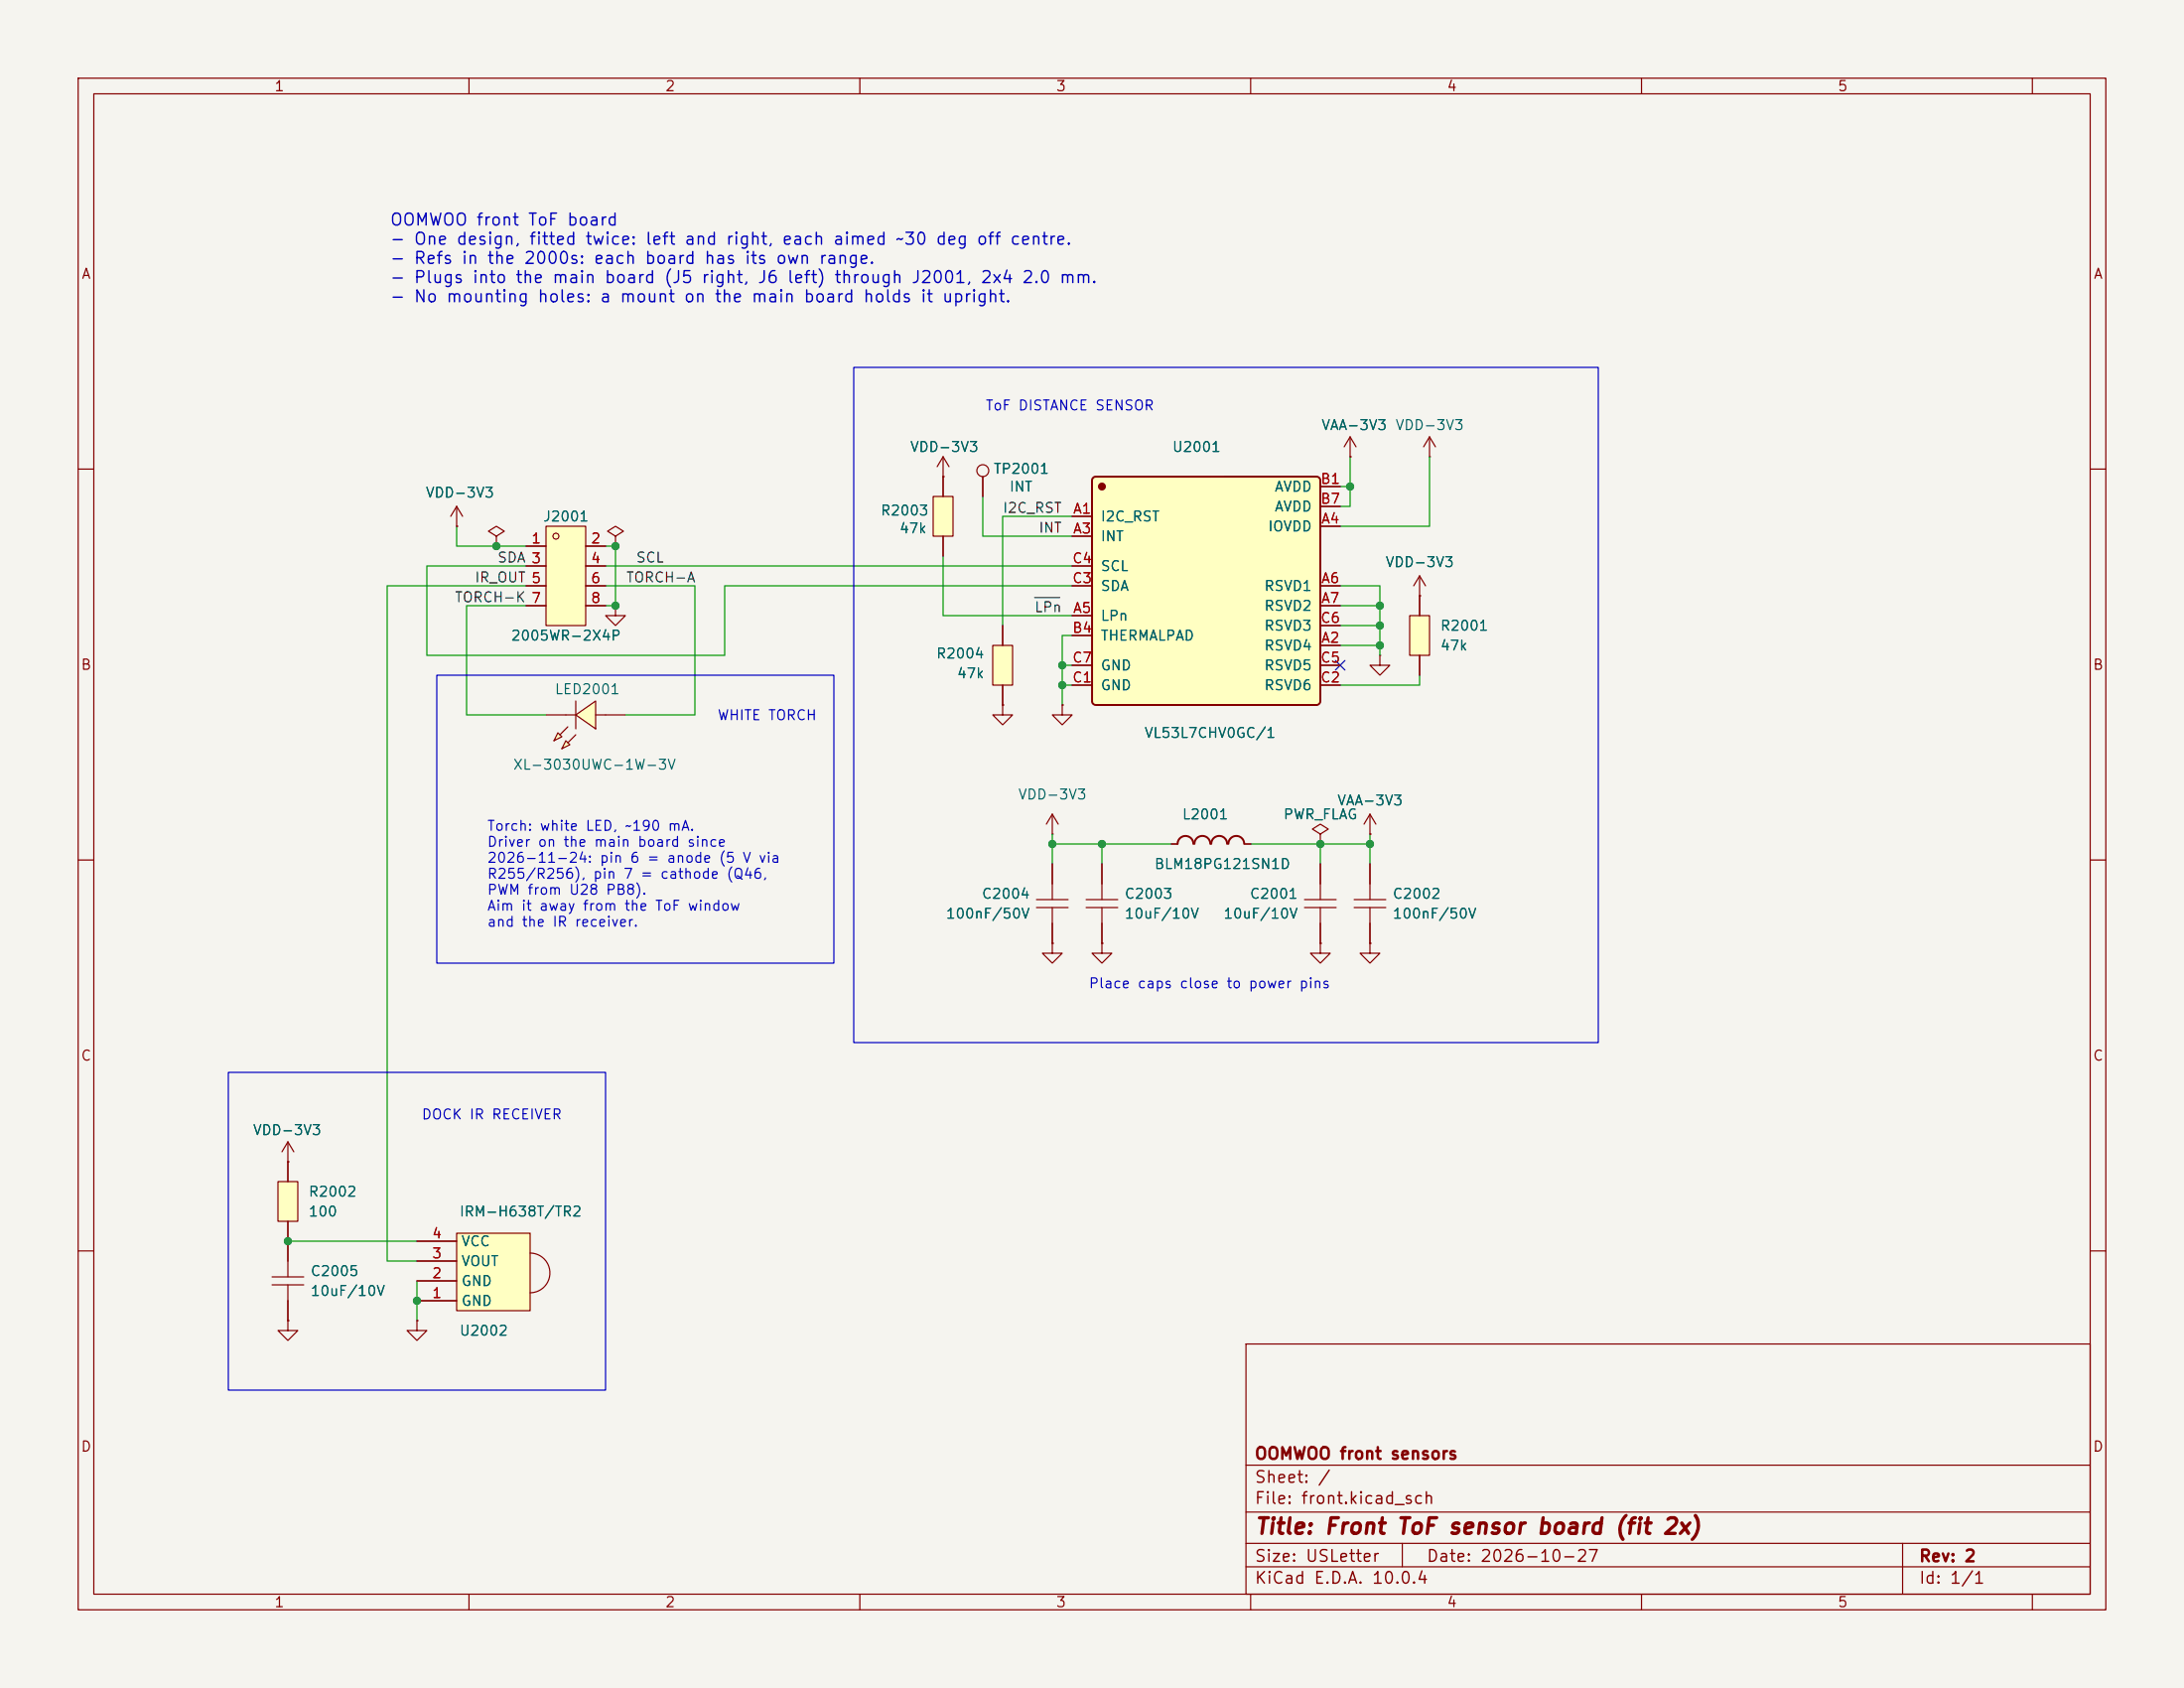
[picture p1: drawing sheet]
<svg xmlns="http://www.w3.org/2000/svg" width="279mm" height="216mm" viewBox="0 0 279 216" stroke-linecap="round" stroke-linejoin="round" font-family="sans-serif">
<path d="M0 0h279.4v215.9h-279.4z" fill="#f5f4ef" stroke="#f5f4ef" stroke-width=".13"/>
<g fill="none" stroke="#840000" stroke-width=".15">
<path d="M10 10h259.4v195.9h-259.4zM12 12h255.4v191.9h-255.4zM60 10v2M110 10v2M160 10v2M210 10v2M260 10v2M10 60h2M267.4 60h2M10 110h2M267.4 110h2M10 160h2"/>
<path d="M159.4 171.9h108v32h-108zM267.4 160h2M159.4 197.4h108M159.4 193.4h108M159.4 187.4h108M179.4 197.4v3M243.4 197.4v6.5M60 203.9v2M110 203.9v2M159.4 200.4h108M160 203.9v2M210 203.9v2"/>
<path d="M260 203.9v2"/>
</g>
<path d="M127 82.6h2.5v5h-2.5z" fill="#ffffc2"/>
<g fill="none" stroke="#840000" stroke-width=".15">
<path d="M127 82.6h2.5v5h-2.5zM128.3 80v2.6M128.3 87.6v2.6M176.5 83.8v1.3h1.3l-1.3 1.3-1.2-1.3h1.2M176.5 83.8h.1M134.6 106.7h.1M134.6 104.1l-.7 1.3M134.6 104.1l.8 1.3M134.6 104.1v2.6M166.9 115.1h4M166.9 116.1h4M168.9 110.5v4.6"/>
<path d="M168.9 116.1v4.6M173.2 115.1h4.1M173.2 116.1h4.1M175.3 110.5v4.6M175.3 116.1v4.6"/>
</g>
<g fill="#ffffc2">
<path d="M73.7 91.4l2.5-1.7v3.5z"/>
<path d="M72.4 94.7l.5 .6-1 .5z"/>
<path d="M71.4 93.7l.5 .5-1 .5z"/>
</g>
<path d="M69.8 91.4h3.9M71.4 93.7l.5 .5-1 .5zM72.4 94.7l.5 .6-1 .5zM72.6 93l-1 1M73.7 91.4l2.5-1.7v3.5zM73.7 94l-1.1 1M73.7 89.7v3.5M76.2 91.4h3.8" fill="none" stroke="#840000" stroke-width=".15"/>
<path d="M180.3 78.7h2.6v5.1h-2.6z" fill="#ffffc2"/>
<g fill="none" stroke="#840000" stroke-width=".15">
<path d="M182.9 58.4h.1M182.9 55.9l-.8 1.3M182.9 55.9l.7 1.3M182.9 55.9v2.5M180.3 78.7h2.6v5.1h-2.6zM181.6 76.2v2.5M128.3 90.2v1.2h1.2l-1.2 1.3-1.3-1.3h1.3M128.3 90.2h.1M135.9 90.2v1.2h1.3l-1.3 1.3-1.3-1.3h1.3M135.9 90.2h.1M181.6 83.8v2.6M138.9 115.1h4.1"/>
<path d="M138.9 116.1h4.1M141 110.5v4.6M141 116.1v4.6M168.9 106.7l1-.7-1-.6-1 .6 1 .7v1.3M168.9 108h.1M175.3 106.7h.1M175.3 104.1l-.8 1.3M175.3 104.1l.7 1.3M175.3 104.1v2.6M134.6 120.7v1.2h1.3l-1.3 1.3-1.3-1.3h1.3M134.6 120.7h.1M141 120.7v1.2h1.2l-1.2 1.3-1.3-1.3h1.3"/>
<path d="M141 120.7h.1M36.8 148.6h.1M36.8 146.1v2.5M36.8 158.8v4.5M36.8 146.1l-.7 1.2M36.8 146.1l.8 1.2M34.8 163.3h4.1M34.8 164.3h4.1M36.8 164.3v4.6"/>
</g>
<path d="M58.4 157.7h9.4v9.9h-9.4z" fill="#ffffc2"/>
<path d="M53.3 158.8h5.1M58.4 157.7h9.4v9.9h-9.4zM53.3 168.9v1.3h1.3l-1.3 1.3-1.2-1.3h1.2M53.3 168.9h.1M53.3 166.4h5.1M53.3 163.8h5.1M53.3 161.3h5.1M67.8 160.3a2.54 2.54 0 0 1 2.6 2.5 2.54 2.54 0 0 1-2.6 2.5" fill="none" stroke="#840000" stroke-width=".15"/>
<path d="M35.6 151.1h2.5v5.1h-2.5z" fill="#ffffc2"/>
<path d="M132.6 115.1h4M132.6 116.1h4M134.6 110.5v4.6M134.6 116.1v4.6M35.6 151.1h2.5v5.1h-2.5zM36.8 148.6v2.5M36.8 156.2v2.6M36.8 168.9v1.3h1.3l-1.3 1.3-1.2-1.3h1.2M36.8 168.9h.1" fill="none" stroke="#840000" stroke-width=".15"/>
<path d="M139.8 61.1l.3-.1h28.3l.4 .1 .1 .3v28.3a.51 .51 0 0 1-.5 .5h-28.2l-.4-.2-.1-.2v-28.3z" fill="#ffffc2"/>
<circle cx="141" cy="62.2" r=".38" fill="#840000" stroke="#840000" stroke-width=".25"/>
<path d="M139.8 61.1l.3-.1h28.3l.4 .1 .1 .3v28.3a.51 .51 0 0 1-.5 .5h-28.2l-.4-.2-.1-.2v-28.3z" fill="none" stroke="#840000" stroke-width=".25"/>
<g fill="none" stroke="#840000" stroke-width=".15">
<path d="M172.7 58.4h.1M172.7 55.9l-.7 1.3M172.7 55.9l.8 1.3M172.7 55.9v2.5M58.4 67.3h.1M58.4 64.8l-.7 1.2M58.4 64.8l.8 1.2M58.4 64.8v2.5M137.2 66h2.5M137.2 68.6h2.5M137.2 78.7h2.5M137.2 74.9h2.5"/>
<path d="M137.2 72.4h2.5M168.9 67.3h2.5M168.9 74.9h2.5M168.9 77.5h2.5M168.9 62.2h2.5M168.9 64.8h2.5M181.6 76.2h.1M181.6 73.7l-.8 1.2M181.6 73.7l.8 1.2M181.6 73.7v2.5M137.2 81.3h2.5M137.2 87.6h2.5"/>
<path d="M137.2 85.1h2.5M168.9 82.6h2.5M168.9 87.6h2.5M168.9 85.1h2.5M168.9 80h2.5"/>
</g>
<path d="M119.4 63.5h2.5v5.1h-2.5z" fill="#ffffc2"/>
<g fill="none" stroke="#840000" stroke-width=".15">
<path d="M120.6 58.4v5.1M120.6 58.4l-.7 1.3M120.6 58.4l.8 1.3M78.7 77.5v1.2h1.3l-1.3 1.3-1.2-1.3h1.2M78.7 77.5h.1M119.4 63.5h2.5v5.1h-2.5zM120.6 61h.1M120.6 68.6v2.5M125.7 61v2.5"/>
<circle cx="125.7" cy="60.2" r=".76"/>
</g>
<path d="M69.8 67.3h5.1v12.7h-5.1z" fill="#ffffc2"/>
<g fill="none" stroke="#840000" stroke-width=".15">
<path d="M172.7 58.4h.1M58.4 67.3h.1M63.5 68.6l1-.7-1-.6-1 .6 1 .7v1.3M63.5 69.9h.1M67.3 69.9h2.5M67.3 72.4h2.5M67.3 74.9h2.5M67.3 77.5h2.5M69.8 67.3h5.1v12.7h-5.1zM74.9 69.9h2.6M74.9 72.4h2.6M74.9 74.9h2.6"/>
<path d="M74.9 77.5h2.6M78.7 68.6l1.1-.7-1.1-.6-1 .6 1 .7v1.3M78.7 69.9h.1M78.7 77.5h.1M120.6 61h.1M120.6 61v2.5M120.6 68.6v2.5M125.7 61v2.5M137.2 72.4h2.5M137.2 74.9h2.5M137.2 66h2.5M137.2 68.6h2.5"/>
<path d="M137.2 78.7h2.5M168.9 74.9h2.5M168.9 77.5h2.5M168.9 67.3h2.5M168.9 62.2h2.5M168.9 64.8h2.5M181.6 76.2h.1M181.6 76.2v2.5M128.3 90.2h.1M128.3 80v2.6M128.3 87.6v2.6M135.9 90.2h.1"/>
<path d="M137.2 81.3h2.5M137.2 87.6h2.5M137.2 85.1h2.5M168.9 82.6h2.5M168.9 87.6h2.5M168.9 85.1h2.5M168.9 80h2.5M181.6 83.8v2.6M134.6 110.5v2.5M134.6 118.1v2.6M141 110.5v2.5M141 118.1v2.6"/>
<path d="M149.9 108h.7M159.3 108h.7M168.9 108h.1M168.9 110.5v2.5M168.9 118.1v2.6M175.3 106.7h.1M175.3 110.5v2.5M175.3 118.1v2.6M134.6 120.7h.1M141 120.7h.1M168.9 120.7v1.2h1.3l-1.3 1.3-1.3-1.3h1.3M168.9 120.7h.1"/>
<path d="M175.3 120.7v1.2h1.2l-1.2 1.3-1.3-1.3h1.3M175.3 120.7h.1M36.8 148.6h.1M36.8 148.6v2.5M36.8 156.2v5.1M53.3 158.8h5.1M36.8 168.9h.1M36.8 166.4v2.5M53.3 168.9h.1M53.3 166.4h5.1M53.3 163.8h5.1M53.3 161.3h5.1"/>
<circle cx="71.1" cy="68.6" r=".38"/>
</g>
<path d="M150.7 107.9a1.01 1.01 0 0 1 1-1 1.01 1.01 0 0 1 1 1M152.8 107.9a1.01 1.01 0 0 1 1-1 1.01 1.01 0 0 1 1 1M155 107.9a1.01 1.01 0 0 1 1-1 1.01 1.01 0 0 1 1 1M157.1 107.9a1.01 1.01 0 0 1 1.1-1 1.01 1.01 0 0 1 1 1" fill="none" stroke="#840000" stroke-width=".25"/>
<path d="M132.4 76.4h3.2" fill="none" stroke="#0f0f0f" stroke-width=".15"/>
<g fill="none" stroke="#009600" stroke-width=".15">
<path d="M172.7 58.4v6.4h-1.3M182.9 58.4v8.9h-11.5M58.4 67.3v2.6h8.9M67.3 77.5h-7.6v13.9h10.1M67.3 74.9h-17.8v86.4h3.8M67.3 72.4h-12.7v11.4h38.1v-8.9h44.5M77.5 69.9h1.2v7.6h-1.2M77.5 74.9h11.4v16.5h-8.9M77.5 72.4h59.7M120.6 71.1v7.6h16.6M125.7 63.5v5.1h11.5M137.2 66h-8.9v14"/>
<path d="M171.4 77.5h5.1M171.4 74.9h5.1v8.9M171.4 62.2h1.3M135.9 87.6h1.3M135.9 85.1h1.3M137.2 81.3h-1.3v8.9M171.4 80h5.1M171.4 82.6h5.1M181.6 86.4v1.2h-10.2M134.6 106.7v3.8M134.6 108h15.3M141 108v2.5"/>
<path d="M160 108h15.3M168.9 108v2.5M175.3 106.7v3.8M36.8 158.8h16.5M53.3 163.8v5.1"/>
</g>
<path d="M170.8 84.5l1.3 1.2M172.1 84.5l-1.3 1.2" fill="none" stroke="#000084" stroke-width=".15"/>
<path d="M109.2 47h95.3v86.4h-95.3zM55.9 86.4h50.8v36.8h-50.8zM29.2 137.2h48.3v40.6h-48.3z" fill="none" stroke="#0000c2" stroke-width=".15"/>
<g fill="#009600" stroke="#009600" stroke-width=".13">
<circle cx="141" cy="108" r=".46"/>
<circle cx="134.6" cy="108" r=".46"/>
<circle cx="176.5" cy="82.6" r=".46"/>
<circle cx="176.5" cy="80" r=".46"/>
<circle cx="176.5" cy="77.5" r=".46"/>
<circle cx="135.9" cy="87.6" r=".46"/>
<circle cx="168.9" cy="108" r=".46"/>
<circle cx="175.3" cy="108" r=".46"/>
<circle cx="53.3" cy="166.4" r=".46"/>
<circle cx="36.8" cy="158.8" r=".46"/>
<circle cx="135.9" cy="85.1" r=".46"/>
<circle cx="172.7" cy="62.2" r=".46"/>
<circle cx="63.5" cy="69.9" r=".46"/>
<circle cx="78.7" cy="69.9" r=".46"/>
<circle cx="78.7" cy="77.5" r=".46"/>
</g>
<text font-size="2" fill="#840000" x="160.4" y="196.7">Title: Front ToF sensor board (fit 2x)</text>
<g font-size="1.5" fill="#0000c2">
<text x="49.8" y="29.2">OOMWOO front ToF board</text>
<text x="49.8" y="31.7">- One design, fitted twice: left and right, each aimed ~30 deg off centre.</text>
<text x="49.8" y="34.1">- Refs in the 2000s: each board has its own range.</text>
<text x="49.8" y="36.6">- Plugs into the main board (J5 right, J6 left) through J2001, 2x4 2.0 mm.</text>
<text x="49.8" y="39.1">- No mounting holes: a mount on the main board holds it upright.</text>
</g>
<g font-size="1.5" fill="#840000">
<text x="160.4" y="190">Sheet: /</text>
<text x="160.4" y="187">OOMWOO front sensors</text>
<text x="160.4" y="192.7">File: front.kicad_sch</text>
<text x="160.4" y="202.9">KiCad E.D.A. 10.0.4</text>
<text x="160.4" y="200.1">Size: USLetter</text>
<text x="182.4" y="200.1">Date: 2026-10-27</text>
<text x="245.4" y="200.1">Rev: 2</text>
<text x="245.4" y="202.9">Id: 1/1</text>
</g>
<g font-size="1.3" fill="#840000">
<text x="35" y="12">1</text>
<text x="85" y="12">2</text>
<text x="135" y="12">3</text>
<text x="185" y="12">4</text>
<text x="235" y="12">5</text>
<text x="10.3" y="36">A</text>
<text x="267.7" y="36">A</text>
<text x="10.3" y="86">B</text>
<text x="267.7" y="86">B</text>
<text x="10.3" y="136">C</text>
<text x="267.7" y="136">C</text>
<text x="10.3" y="186">D</text>
<text x="267.7" y="186">D</text>
<text x="35" y="205.9">1</text>
<text x="85" y="205.9">2</text>
<text x="135" y="205.9">3</text>
<text x="185" y="205.9">4</text>
<text x="235" y="205.9">5</text>
</g>
<g font-size="1.3" fill="#0000c2">
<text x="126" y="52.8">ToF DISTANCE SENSOR</text>
<text x="91.7" y="92.4">WHITE TORCH</text>
<text x="62.2" y="106.6">Torch: white LED, ~190 mA.</text>
<text x="62.2" y="108.6">Driver on the main board since</text>
<text x="62.2" y="110.7">2026-11-24: pin 6 = anode (5 V via</text>
<text x="62.2" y="112.7">R255/R256), pin 7 = cathode (Q46,</text>
<text x="62.2" y="114.8">PWM from U28 PB8).</text>
<text x="62.2" y="116.8">Aim it away from the ToF window</text>
<text x="62.2" y="118.9">and the IR receiver.</text>
<text x="139.2" y="126.7">Place caps close to power pins</text>
<text x="53.8" y="143.5">DOCK IR RECEIVER</text>
</g>
<g font-size="1.3" fill="#006464">
<text x="116.3" y="58.1">VDD-3V3</text>
<text x="149.9" y="58.1">U2001</text>
<text x="169" y="55.3">VAA-3V3</text>
<text x="178.4" y="55.3">VDD-3V3</text>
<text x="54.4" y="64">VDD-3V3</text>
<text x="127" y="60.9">TP2001</text>
<text x="129" y="63.2">INT</text>
<text x="163" y="63.2">AVDD</text>
<text x="163" y="65.7">AVDD</text>
<text x="69.4" y="67">J2001</text>
<text x="112.6" y="66.2">R2003</text>
<text x="115" y="68.5">47k</text>
<text x="140.7" y="67">I2C_RST</text>
<text x="140.7" y="69.6">INT</text>
<text x="162.1" y="68.3">IOVDD</text>
<text x="140.7" y="75.9">SDA</text>
<text x="140.7" y="73.4">SCL</text>
<text x="161.6" y="75.9">RSVD1</text>
<text x="177.2" y="72.9">VDD-3V3</text>
<text x="65.3" y="82.3">2005WR-2X4P</text>
<text x="140.7" y="79.7">LPn</text>
<text x="140.7" y="82.3">THERMALPAD</text>
<text x="161.6" y="83.5">RSVD4</text>
<text x="161.6" y="78.4">RSVD2</text>
<text x="161.6" y="81">RSVD3</text>
<text x="184.2" y="83.5">47k</text>
<text x="184.2" y="81">R2001</text>
<text x="70.9" y="89.1">LED2001</text>
<text x="119.7" y="84.5">R2004</text>
<text x="122.3" y="87.1">47k</text>
<text x="140.7" y="88.6">GND</text>
<text x="140.7" y="86.1">GND</text>
<text x="161.6" y="88.6">RSVD6</text>
<text x="161.6" y="86.1">RSVD5</text>
<text x="146.3" y="94.7">VL53L7CHV0GC/1</text>
<text x="65.5" y="98.8">XL-3030UWC-1W-3V</text>
<text x="130.2" y="102.6">VDD-3V3</text>
<text x="151.1" y="105.1">L2001</text>
<text x="164.1" y="105.1">PWR_FLAG</text>
<text x="171" y="103.3">VAA-3V3</text>
<text x="147.6" y="111.5">BLM18PG121SN1D</text>
<text x="120.9" y="117.8">100nF/50V</text>
<text x="125.5" y="115.3">C2004</text>
<text x="143.8" y="117.8">10uF/10V</text>
<text x="143.8" y="115.3">C2003</text>
<text x="156.4" y="117.8">10uF/10V</text>
<text x="159.8" y="115.3">C2001</text>
<text x="178.1" y="115.3">C2002</text>
<text x="178.1" y="117.8">100nF/50V</text>
<text x="32.3" y="145.5">VDD-3V3</text>
<text x="39.4" y="155.9">100</text>
<text x="39.4" y="153.4">R2002</text>
<text x="58.7" y="155.9">IRM-H638T/TR2</text>
<text x="58.9" y="159.7">VCC</text>
<text x="39.6" y="166.1">10uF/10V</text>
<text x="39.6" y="163.5">C2005</text>
<text x="58.9" y="167.3">GND</text>
<text x="58.9" y="164.8">GND</text>
<text x="58.9" y="162.3">VOUT</text>
<text x="58.7" y="171.2">U2002</text>
</g>
<g font-size="1.3" fill="#0f0f0f">
<text x="128.2" y="65.9">I2C_RST</text>
<text x="132.8" y="68.5">INT</text>
<text x="58.1" y="77.3">TORCH-K 7</text>
<text x="60.6" y="74.8">IR_OUT 5</text>
<text x="63.5" y="72.3">SDA 3</text>
<text x="80" y="74.8">TORCH-A</text>
<text x="81.3" y="72.3">SCL</text>
<text x="132.2" y="78.6">LPn</text>
</g>
<g font-size="1.3" fill="#a90000">
<text x="168.8" y="62.2">B1</text>
<text x="168.8" y="64.7">B7</text>
<text x="67.9" y="69.8">1</text>
<text x="75.5" y="69.8">2</text>
<text x="137.2" y="66">A1</text>
<text x="137.2" y="68.6">A3</text>
<text x="168.9" y="67.3">A4</text>
<text x="67.9" y="72.4">3</text>
<text x="67.9" y="74.9">5</text>
<text x="67.9" y="77.4">7</text>
<text x="75.5" y="72.4">4</text>
<text x="75.5" y="74.9">6</text>
<text x="75.5" y="77.4">8</text>
<text x="137.1" y="74.9">C3</text>
<text x="137.1" y="72.4">C4</text>
<text x="168.9" y="74.9">A6</text>
<text x="168.9" y="77.4">A7</text>
<text x="137.1" y="81.3">B4</text>
<text x="137.2" y="78.7">A5</text>
<text x="168.8" y="80">C6</text>
<text x="168.9" y="82.5">A2</text>
<text x="137.1" y="87.6">C1</text>
<text x="137.1" y="85.1">C7</text>
<text x="168.8" y="87.6">C2</text>
<text x="168.8" y="85.1">C5</text>
<text x="55.2" y="161.3">3</text>
<text x="55.2" y="158.7">4</text>
<text x="55.2" y="166.3">1</text>
<text x="55.2" y="163.8">2</text>
</g>
</svg>
